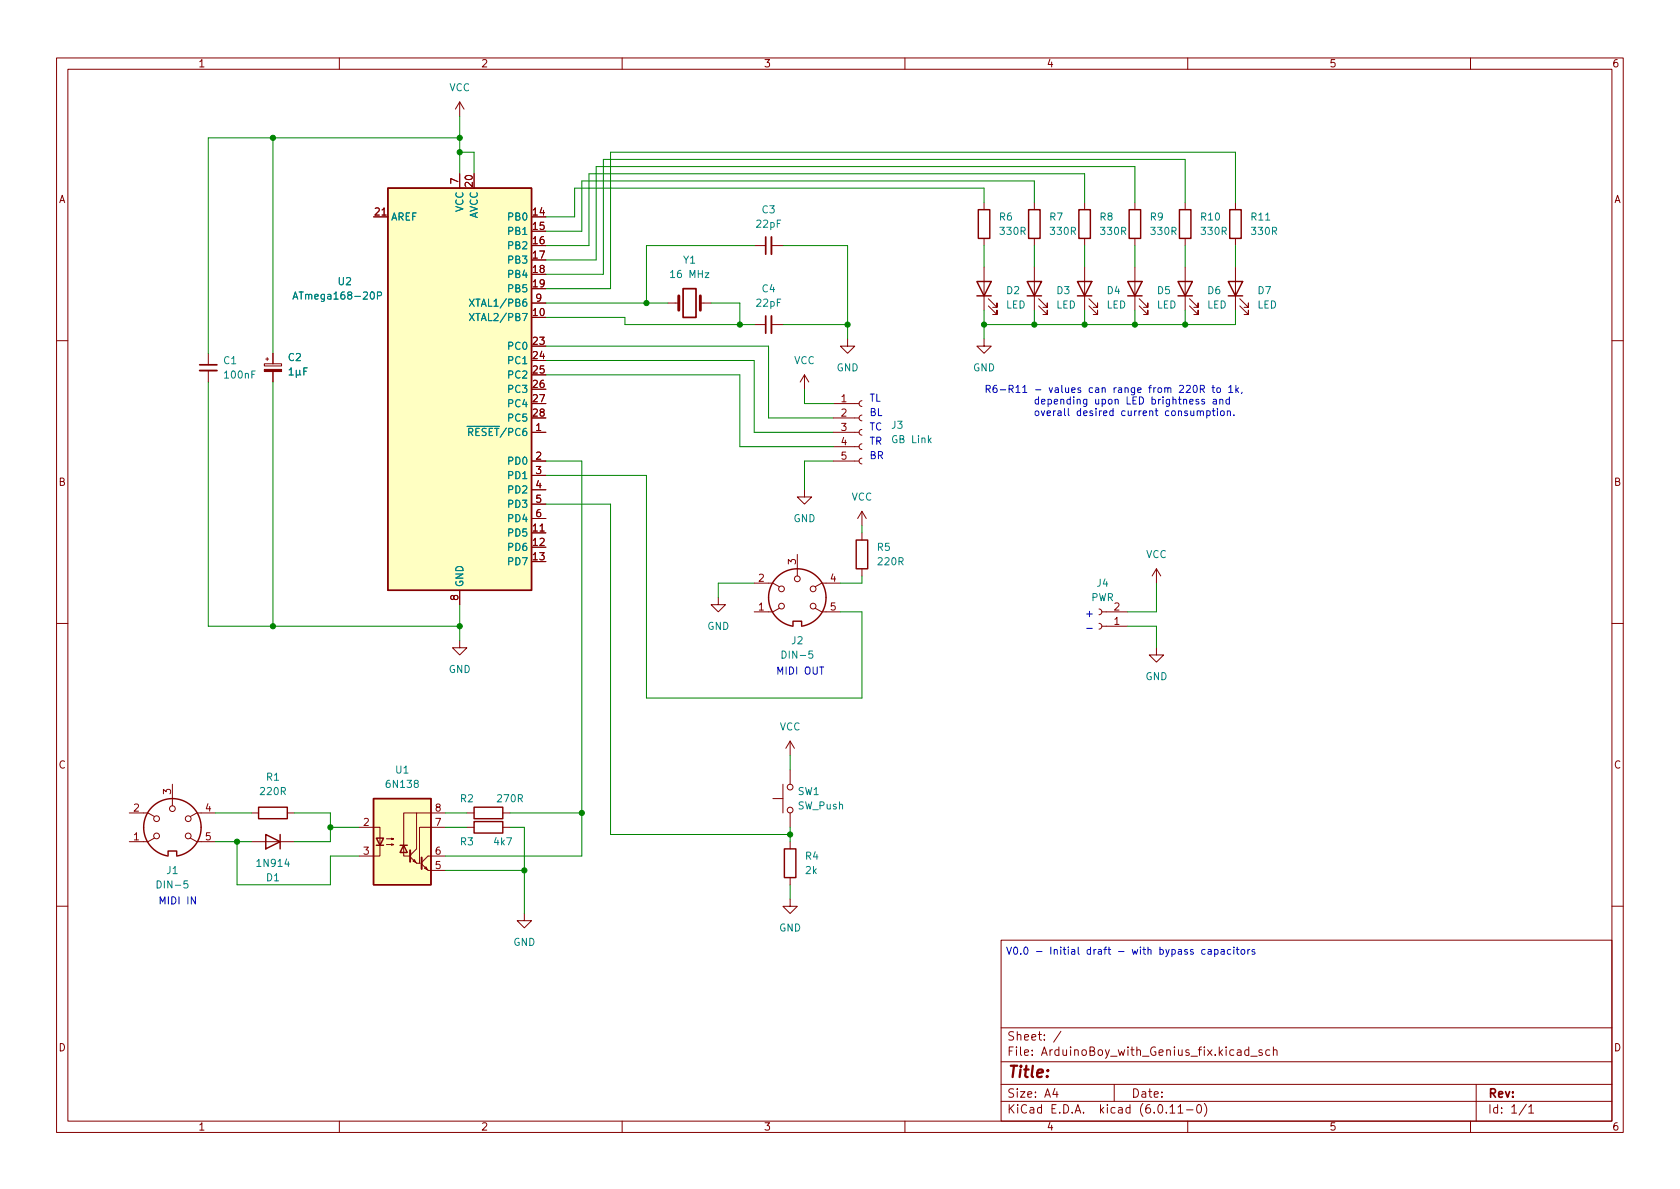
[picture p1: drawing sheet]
<svg xmlns="http://www.w3.org/2000/svg" width="297mm" height="210mm" viewBox="0 0 297 210" stroke-linecap="round" stroke-linejoin="round" font-family="sans-serif">
<g fill="none" stroke="#840000" stroke-width=".18">
<path d="M10 10.2h277v190.1h-277zM12 12.2h273v186.1h-273zM60 10.2v2M81.3 18l-.8 1.3M81.3 18v2.6M81.3 18l.7 1.3M110 10.2v2M160 10.2v2M210 10.2v2M260 10.2v2M66 38.3h2.6M67.6 38h.7"/>
<path d="M81.3 30.7v2.6M83.8 30.7v2.6M94 38.3h2.5M174 35.8v1.3M182.9 35.8v1.3M191.8 35.8v1.3M200.7 35.8v1.3M209.5 35.8v1.3M218.4 35.8v1.3M94 56.1h2.5M94 40.9h2.5M94 43.4h2.5"/>
<path d="M94 46h2.5M94 48.5h2.5M94 51h2.5M94 53.6h2.5M118.1 53.6h1.9M123.8 53.6h1.9M133.3 57.4h2.1M133.3 43.4h2.1M136.4 57.4h2M136.4 43.4h2M149.9 59.9v1.3h1.2l-1.2 1.3-1.3-1.3h1.3M174 59.9v1.3h1.3l-1.3 1.3-1.3-1.3h1.3"/>
<path d="M174 42.2v1.2M174 47.2v7.7M174.8 54.1l1.5 1.5v-.7v.7h-.8M174.8 52.8l1.5 1.6v-.8v.8h-.8M182.9 42.2v1.2M182.9 47.2v7.7M183.6 54.1l1.6 1.5v-.7v.7h-.8M183.6 52.8l1.6 1.6v-.8v.8h-.8M191.8 42.2v1.2M191.8 47.2v7.7M192.5 54.1l1.6 1.5v-.7v.7h-.8M192.5 52.8l1.6 1.6v-.8v.8h-.8"/>
<path d="M200.7 42.2v1.2M200.7 47.2v7.7M201.4 54.1l1.5 1.5v-.7v.7h-.7M201.4 52.8l1.5 1.6v-.8v.8h-.7M209.5 42.2v1.2M209.5 47.2v7.7M210.3 54.1l1.5 1.5v-.7v.7h-.7M210.3 52.8l1.5 1.6v-.8v.8h-.7M218.4 42.2v1.2M218.4 47.2v7.7M219.2 54.1l1.5 1.5v-.7v.7h-.7M219.2 52.8l1.5 1.6v-.8v.8h-.7"/>
<path d="M10 60.2h2M36.8 62.5v2M36.8 65.5v2.1M46.7 64.3h3.1v.4h-3.1zM47 63.5h.5M47.2 63.2v.5M48.3 62.5v1.8M48.3 65.7v1.9M94 76.4h2.5M94 61.2h2.5M94 63.7h2.5M94 66.3h2.5"/>
<path d="M94 68.8h2.5M94 71.4h2.5M94 73.9h2.5M142.2 66.3l-.7 1.3M142.2 66.3v2.5M142.2 66.3l.8 1.3M147.3 76.4h4.6M147.3 71.4h4.6M147.3 73.9h4.6M147.3 79h4.6M152.4 78.5l-.4 .1-.1 .4 .1 .3 .4 .2M152.4 75.9l-.4 .2-.1 .3 .1 .4 .4 .2"/>
<path d="M152.4 73.4l-.4 .1-.1 .4 .1 .4 .4 .1M152.4 70.9l-.4 .1-.1 .4 .1 .3 .4 .2M285 60.2h2M94 94.2h2.5M94 96.8h2.5M94 99.3h2.5M94 81.5h2.5M94 84.1h2.5M94 86.6h2.5M94 89.1h2.5M94 91.7h2.5M95.5 93.9h.7"/>
<path d="M141 98v3.8M142.2 86.6v1.3h1.3l-1.3 1.2-1.2-1.2h1.2M147.3 81.5h4.6M152.4 81l-.4 .2-.1 .3 .1 .4 .4 .1M152.4 90.4v2.6M152.4 94.2v1.3M152.4 90.4l-.8 1.3M152.4 90.4l.8 1.3M10 110.2h2M81.3 113.3v1.2h1.2l-1.2 1.3-1.3-1.3h1.3M81.3 104.4v2.5M127 105.7v1.2h1.3l-1.3 1.3-1.3-1.3h1.3"/>
<path d="M133.3 103.1h3.4l1.1 .7M137.8 107.6l-1.1 .6h-3.4M144.1 107.6l1.2 .6h3.3M148.6 103.1h-3.3l-1.2 .7M152.4 100.6v1.2M194.3 107.7l.4 .1 .1 .4-.1 .4-.4 .1M194.3 110.2l.4 .2 .1 .3-.1 .4-.4 .1M194.8 108.2h4.6M194.8 110.7h4.6M204.5 114.5v1.3h1.2l-1.2 1.3-1.3-1.3h1.3M204.5 100.6l-.8 1.2M204.5 100.6v2.5"/>
<path d="M204.5 100.6l.7 1.2M285 110.2h2M30.5 138.7v3.8M138.4 138.7v5.1M139.7 131.1v2.5M139.7 136.1v2.6M139.7 131.1l-.8 1.2M139.7 131.1l.8 1.2M22.9 143.8h3.3l1.1 .6M27.3 148.2l-1.1 .6h-3.3M33.7 148.2l1.1 .6h3.3M38.1 143.8h-3.3l-1.1 .6"/>
<path d="M44.4 143.8h1.3M44.4 148.8h7.7M50.8 143.8h1.3M63.5 146.3h3.7v5.1h-3.7M68.3 149.3h1.3l-.4 .2v-.3l.4 .1M68.3 148.3h1.3l-.4 .2v-.3l.4 .1M72.5 151.5l1.2 1.1h.6M73 152.3l.3-.3 .2 .5zM73.7 143.8h-2.3v7.6h1M74.5 152.8l1.2 1.1h3M75.3 153.3l.3 .5-.5-.3zM78.7 143.8h-5v6.3l-1.2 1.2"/>
<path d="M78.7 146.3h-4.5v6.3M78.7 151.4h-3l-1.2 1.1M82.5 146.3h1.3M82.5 143.8h1.3M88.9 146.3h1.3M88.9 143.8h1.3M136.7 141.2h1.7M139.7 159v1.3h1.3l-1.3 1.2-1.3-1.2h1.3M139.7 143.8v2.5M139.7 148.8v1.3M139.7 155.2v1.3M10 160.2h2"/>
<path d="M92.7 161.5v1.3h1.3l-1.3 1.3-1.3-1.3h1.3M177 166.3h108v32h-108zM285 160.2h2M60 198.3v2M110 198.3v2M160 198.3v2M177 194.8h108M177 191.8h108M177 187.8h108M177 181.8h108M182.5 186.5v.1M182.5 185.7v.1"/>
<path d="M184.6 183.8v.1M184.6 183v.1M187.6 182.4l-1.3 1.9M197 191.8v3M210 198.3v2M211.8 195.4l.1-.1a.81 .81 0 0 1 .6 .7 .81 .81 0 0 1-.3 .8h-.1a.81 .81 0 0 1-.6-.6 .81 .81 0 0 1 .3-.8zM212.9 195.1a1.72 1.72 0 0 1 0 2.3M221.1 186.8h1.2M223.1 185.7l-.3-.1-.2 .2v.3l.5 .1v.4h-.5M224.5 185.7l-.4-.1-.3 .3v.4l.1 .3h.6M225.1 185.8l.3-.2 .3 .1 .1 .9M225.1 185.1v1.5"/>
<path d="M260 198.3v2M261 191.8v6.5M270.3 195.8l.4-.5v1.5M270.3 196.8h.9"/>
<circle cx="138.2" cy="107.2" r=".51"/>
<circle cx="138.2" cy="104.1" r=".51"/>
<circle cx="141" cy="102.4" r=".51"/>
<circle cx="143.8" cy="104.1" r=".51"/>
<circle cx="143.8" cy="107.2" r=".51"/>
<circle cx="139.7" cy="139.2" r=".51"/>
<circle cx="27.7" cy="147.8" r=".51"/>
<circle cx="27.7" cy="144.8" r=".51"/>
<circle cx="30.5" cy="143" r=".51"/>
<circle cx="33.3" cy="147.8" r=".51"/>
<circle cx="33.3" cy="144.8" r=".51"/>
<circle cx="139.7" cy="143.3" r=".51"/>
</g>
<g fill="none" stroke="#840000" stroke-width=".25">
<path d="M68.6 33.3h25.4v71.1h-25.4zM173 37.1h2v5.1h-2zM181.9 37.1h2v5.1h-2zM190.8 37.1h2v5.1h-2zM199.6 37.1h2.1v5.1h-2.1zM208.5 37.1h2.1v5.1h-2.1zM217.4 37.1h2.1v5.1h-2.1zM172.7 49.8h2.6l-1.3 2.5zM172.7 52.3h2.6M181.6 49.8h2.5l-1.2 2.5zM181.6 52.3h2.5M190.5 49.8h2.5l-1.2 2.5z"/>
<path d="M190.5 52.3h2.5M199.4 49.8h2.5l-1.2 2.5zM199.4 52.3h2.5M208.3 49.8h2.5l-1.3 2.5zM208.3 52.3h2.5M217.2 49.8h2.5l-1.3 2.5zM217.2 52.3h2.5M151.4 95.5h2v5.1h-2zM140.2 110.7a5.1 5.1 0 0 1-3.5-7.8 5.1 5.1 0 0 1 8.6 0 5.1 5.1 0 0 1-3.6 7.8M140.2 110.6v-.8h1.5v.8M29.7 151.4a5.1 5.1 0 0 1-3.5-7.8 5.1 5.1 0 0 1 8.6 0 5.1 5.1 0 0 1-3.6 7.8M29.7 151.3v-.8h1.5v.8"/>
<path d="M45.7 142.7h5.1v2.1h-5.1zM47 147.6l2.5 1.2-2.5 1.3zM49.5 147.6v2.5M66 141.2h10.2v15.3h-10.2zM66.5 148.2h1.3l-.6 1.3zM66.5 149.5h1.3M70.7 149.5h1.3M71.4 149.5l.6 1.2h-1.3zM83.8 142.7h5.1v2.1h-5.1zM83.8 145.3h5.1v2h-5.1zM138.7 150.1h2v5.1h-2z"/>
</g>
<path d="M136.4 41.9v3.1M136.4 55.9v3M35.3 65.5h3.1" fill="none" stroke="#840000" stroke-width=".33"/>
<path d="M120.8 51h2.3v5.1h-2.3zM135.4 41.9v3.1M135.4 55.9v3M35.3 64.5h3.1" fill="none" stroke="#840000" stroke-width=".3"/>
<g fill="#ffffc2" stroke="#ffffc2" stroke-width=".18">
<path d="M68.6 33.3h25.4v71.1h-25.4z"/>
<path d="M66 141.2h10.2v15.3h-10.2z"/>
</g>
<g fill="none" stroke="#008484" stroke-width=".18">
<path d="M223.8 38.9h.7M65.6 51.7l.2-.1a.68 .68 0 0 1 .4 .7 .68 .68 0 0 1-.4 .6l-.2-.1-.1-.4zM66.7 52.3l.6-.1 .2-.2-.1-.3-.7-.1v1.3M92.4 55.4h.8l-.5 1.3M93 52.9l-.3 .1a.85 .85 0 0 0 0 1.2l.4-.2 .1-.4-.3-.2h-.2l-.3 .2M45.1 65.6h-.6v1.3M51.1 65.4l.4-.4v1.3M51.1 66.3h.7M52.4 65.5v1.2M53 66.1l.2 .2M53 65.5l-.1 .8h-.3l-.2-.2M53.7 65.7h.4"/>
<path d="M54.3 65h-.6v1.3M82.6 75.4h5.7M143.7 115.1h-.6l-.1 .6 .2-.1 .4 .1 .1 .1v.5l-.2 .1-.5-.1M73.5 138.5l-.3-.2 .1-.2 .2-.1h.3l.2 .2-.1 .2-.5 .2-.2 .2 .1 .3 .2 .2h.2l.3-.3-.1-.4-.2-.1M33.2 155.8h-.6l-.1 .6 .2-.2 .4 .1 .1 .2v.4l-.2 .1-.5-.1M50.7 151.9l-.3 .9h.8M51 152.4v.8"/>
</g>
<path d="M46.7 65.3h3.1v.4h-3.1z" fill="#840000" stroke="#840000" stroke-width=".18"/>
<path d="M120 52.3v2.6M123.8 52.3v2.6" fill="none" stroke="#840000" stroke-width=".51"/>
<path d="M72.5 150.4v2M74.5 151.6v2.1" fill="none" stroke="#840000" stroke-width=".36"/>
<g fill="none" stroke="#0000c2" stroke-width=".18">
<path d="M179.6 69.4h.8M180.8 68.5l.4-.4v1.3M180.8 69.4h.8M183.1 68.9h.9M183.1 72.7h.3l.3 .2v.4l-.3 .2-.3-.1-.1-.1zM183.6 70.7l-.3-.1-.3 .2 .1 .6h.5M191.1 72.7h-.4l-.2 .2 .1 .5h.5M191.1 72.2v1.3M193.7 70.6l.1 .8 .3 .1 .2-.2M194.3 70.6v.9M198.9 72.7h-.3l-.3 .2 .1 .5h.5M199.3 70.2v1.3h.6"/>
<path d="M206.7 72.7h-.4l-.2 .2 .1 .5h.5M208.5 68.3l.5-.2 .3 .4-.8 .9h.8M214.3 68.6h.5M214.5 68.1v1.1l.3 .2M214.5 70.7h.5l.1 .8M215.1 70.9l-.5 .1-.1 .2 .1 .3 .5-.1M215.3 68.6h.3l.2 .2v.4l-.2 .2-.3-.1-.2-.1zM217.2 68.5l.4-.4v1.3M217.2 69.4h.8M192.1 111.1h1M183.3 168.3h.9M190.6 167.5v1.1l.2 .1"/>
<path d="M205.1 168l.4-.1 .2 .2-.1 .6h-.5M205.1 167.5v1.2M213.1 168l-.4-.1-.2 .2 .1 .6h.5M221.8 168l-.3-.1-.1 .2v.2l.4 .1v.3h-.4"/>
</g>
<g fill="none" stroke="#008400" stroke-width=".18">
<path d="M48.3 24.4v38.1M81.3 26.9h2.5v3.8M81.3 20.6v10.1M81.3 24.4h-44.5v38.1M174 35.8v-2.5h-72.4v5h-5.1M182.9 35.8v-3.8h-80v8.9h-6.4M191.8 35.8v-5.1h-87.7v12.7h-7.6M200.7 35.8v-6.3h-95.3v16.5h-8.9M209.5 35.8v-7.6h-102.8v20.3h-10.2M218.4 35.8v-8.9h-110.5v24.1h-11.4M96.5 53.6h21.6M96.5 56.1h14v1.3h22.8"/>
<path d="M125.7 53.6h5.1v3.8M133.3 43.4h-19v10.2M138.4 57.4h11.5M138.4 43.4h11.5v16.5M174 43.4v3.8M174 54.9v5M182.9 43.4v3.8M182.9 54.9v2.5M191.8 43.4v3.8M191.8 54.9v2.5M200.7 43.4v3.8M200.7 54.9v2.5"/>
<path d="M209.5 43.4v3.8M209.5 54.9v2.5M218.4 54.9v2.5h-44.4M218.4 43.4v3.8M36.8 67.6v43.1h44.5M48.3 67.6v43.1M96.5 63.7h36.8v12.7h14M96.5 61.2h39.4v12.7h11.4M96.5 66.3h34.3v12.7h16.5M142.2 68.8v2.6h5.1M96.5 89.1h11.4v58.5h31.8M96.5 84.1h17.8v39.3h38.1v-15.2h-3.8"/>
<path d="M96.5 81.5h6.4v69.9h-24.2M147.3 81.5h-5.1v5.1M152.4 93v1.2M81.3 106.9v6.4M133.3 103.1h-6.3v2.6M152.4 101.8v1.3h-3.8M199.4 110.7h5.1v3.8M204.5 103.1v5.1h-5.1M139.7 133.6v2.5M38.1 143.8h6.3M38.1 148.8h6.3M41.9 148.8v7.7h16.5v-5.1h5.1"/>
<path d="M52.1 143.8h6.3v5h-6.3M58.4 146.3h5.1M78.7 143.8h3.8M78.7 146.3h3.8M78.7 153.9h14M90.2 143.8h12.7M90.2 146.3h2.5v15.2M139.7 146.3v2.5M139.7 156.5v2.5"/>
</g>
<g fill="#008400" stroke="#008400" stroke-width=".18">
<circle cx="149.9" cy="57.4" r=".46"/>
<circle cx="130.8" cy="57.4" r=".46"/>
<circle cx="114.3" cy="53.6" r=".46"/>
<circle cx="81.3" cy="26.9" r=".46"/>
<circle cx="81.3" cy="24.4" r=".46"/>
<circle cx="48.3" cy="24.4" r=".46"/>
<circle cx="191.8" cy="57.4" r=".46"/>
<circle cx="182.9" cy="57.4" r=".46"/>
<circle cx="209.5" cy="57.4" r=".46"/>
<circle cx="200.7" cy="57.4" r=".46"/>
<circle cx="48.3" cy="110.7" r=".46"/>
<circle cx="41.9" cy="148.8" r=".46"/>
<circle cx="58.4" cy="146.3" r=".46"/>
<circle cx="81.3" cy="110.7" r=".46"/>
<circle cx="92.7" cy="153.9" r=".46"/>
<circle cx="102.9" cy="143.8" r=".46"/>
<circle cx="139.7" cy="147.6" r=".46"/>
<circle cx="174" cy="57.4" r=".46"/>
</g>
<text font-size="2.8" fill="#840000" x="178" y="191.2">Title:</text>
<g font-size="2.1" fill="#840000">
<text x="178" y="184.5">Sheet:</text>
<text x="178" y="187.2">File:</text>
<text x="184.4" y="187.2">ArduinoBoy_with_Genius_fix.kicad_sch</text>
<text x="178" y="197.4">KiCad</text>
<text x="178" y="194.6">Size:</text>
<text x="184.7" y="194.6">A4</text>
<text x="185.7" y="197.4">E.D.A.</text>
<text x="194.6" y="197.4">kicad</text>
<text x="200" y="194.6">Date:</text>
<text x="201.8" y="197.4">(6.0.11-0)</text>
<text x="263" y="194.6">Rev:</text>
<text x="263" y="197.4">Id:</text>
<text x="267.1" y="197.4">1/1</text>
</g>
<g font-size="1.8" fill="#840000">
<text x="35" y="12.3">1</text>
<text x="85" y="12.3">2</text>
<text x="135" y="12.3">3</text>
<text x="185" y="12.3">4</text>
<text x="235" y="12.3">5</text>
<text x="285" y="12.3">6</text>
<text x="81" y="32.7" transform="rotate(-90 81 32.7)">7</text>
<text x="83.6" y="33.3" transform="rotate(-90 83.6 33.3)">20</text>
<text x="10.4" y="36.3">A</text>
<text x="66" y="38.1">21</text>
<text x="94" y="38.1">14</text>
<text x="94" y="40.6">15</text>
<text x="285.4" y="36.3">A</text>
<text x="94" y="43.2">16</text>
<text x="94" y="45.7">17</text>
<text x="94" y="48.3">18</text>
<text x="94" y="50.8">19</text>
<text x="94.6" y="53.3">9</text>
<text x="94" y="55.9">10</text>
<text x="94" y="61">23</text>
<text x="94" y="63.5">24</text>
<text x="94" y="66">25</text>
<text x="94" y="68.6">26</text>
<text x="94" y="71.1">27</text>
<text x="148.5" y="71.1">1</text>
<text x="94" y="73.7">28</text>
<text x="94.6" y="76.2">1</text>
<text x="148.5" y="73.7">2</text>
<text x="148.5" y="76.2">3</text>
<text x="94.6" y="81.3">2</text>
<text x="94.6" y="83.8">3</text>
<text x="148.5" y="78.7">4</text>
<text x="148.5" y="81.3">5</text>
<text x="10.3" y="86.3">B</text>
<text x="94.6" y="86.4">4</text>
<text x="94.6" y="88.9">5</text>
<text x="285.3" y="86.3">B</text>
<text x="94" y="94">11</text>
<text x="94.6" y="91.4">6</text>
<text x="94" y="96.5">12</text>
<text x="94" y="99.1">13</text>
<text x="140.7" y="100" transform="rotate(-90 140.7 100)">3</text>
<text x="81" y="106.3" transform="rotate(-90 81 106.3)">8</text>
<text x="133.9" y="107.9">1</text>
<text x="133.9" y="102.9">2</text>
<text x="146.6" y="102.9">4</text>
<text x="146.6" y="107.9">5</text>
<text x="196.8" y="107.9">2</text>
<text x="196.8" y="110.5">1</text>
<text x="10.3" y="136.3">C</text>
<text x="285.3" y="136.3">C</text>
<text x="23.4" y="143.5">2</text>
<text x="30.2" y="140.6" transform="rotate(-90 30.2 140.6)">3</text>
<text x="36.1" y="143.5">4</text>
<text x="76.8" y="143.5">8</text>
<text x="23.4" y="148.6">1</text>
<text x="36.1" y="148.6">5</text>
<text x="64.1" y="146">2</text>
<text x="76.8" y="146">7</text>
<text x="64.1" y="151.1">3</text>
<text x="76.8" y="153.7">5</text>
<text x="76.8" y="151.1">6</text>
<text x="10.3" y="186.3">D</text>
<text x="285.3" y="186.3">D</text>
<text x="35" y="200.3">1</text>
<text x="85" y="200.3">2</text>
<text x="135" y="200.3">3</text>
<text x="185" y="200.3">4</text>
<text x="235" y="200.3">5</text>
<text x="285" y="200.3">6</text>
</g>
<g font-size="1.8" fill="#008484">
<text x="79.4" y="16.5">VCC</text>
<text x="69.1" y="39.4">AREF</text>
<text x="82.3" y="37.6" transform="rotate(-90 82.3 37.6)">VCC</text>
<text x="84.8" y="38.6" transform="rotate(-90 84.8 38.6)">AVCC</text>
<text x="89.6" y="39.4">PB0</text>
<text x="89.6" y="41.9">PB1</text>
<text x="133.5" y="40.6">22pF</text>
<text x="134.6" y="38.1">C3</text>
<text x="176.5" y="39.4">R6</text>
<text x="176.5" y="41.9">330R</text>
<text x="185.4" y="39.4">R7</text>
<text x="185.4" y="41.9">330R</text>
<text x="194.3" y="39.4">R8</text>
<text x="194.3" y="41.9">330R</text>
<text x="203.2" y="39.4">R9</text>
<text x="203.2" y="41.9">330R</text>
<text x="212.1" y="39.4">R10</text>
<text x="212.1" y="41.9">330R</text>
<text x="221" y="39.4">R11</text>
<text x="221" y="41.9">330R</text>
<text x="89.6" y="44.5">PB2</text>
<text x="89.6" y="47">PB3</text>
<text x="120.7" y="47">Y1</text>
<text x="51.6" y="53.3">ATmega168-20P</text>
<text x="59.6" y="50.8">U2</text>
<text x="89.6" y="49.5">PB4</text>
<text x="89.6" y="52.1">PB5</text>
<text x="118.2" y="49.5">16</text>
<text x="121.8" y="49.5">MHz</text>
<text x="134.6" y="52.1">C4</text>
<text x="177.8" y="52.4">D2</text>
<text x="186.7" y="52.4">D3</text>
<text x="195.6" y="52.4">D4</text>
<text x="204.5" y="52.4">D5</text>
<text x="213.4" y="52.4">D6</text>
<text x="222.3" y="52.4">D7</text>
<text x="82.7" y="57.2">XTAL2/PB7</text>
<text x="82.7" y="54.6">XTAL1/PB6</text>
<text x="133.5" y="54.6">22pF</text>
<text x="177.8" y="54.9">LED</text>
<text x="186.7" y="54.9">LED</text>
<text x="195.6" y="54.9">LED</text>
<text x="204.5" y="54.9">LED</text>
<text x="213.4" y="54.9">LED</text>
<text x="222.3" y="54.9">LED</text>
<text x="39.4" y="64.8">C1</text>
<text x="50.8" y="64.2">C2</text>
<text x="89.6" y="62.2">PC0</text>
<text x="89.6" y="64.8">PC1</text>
<text x="140.3" y="64.8">VCC</text>
<text x="39.4" y="67.3">100nF</text>
<text x="89.6" y="67.3">PC2</text>
<text x="89.6" y="69.9">PC3</text>
<text x="147.8" y="66">GND</text>
<text x="172" y="66">GND</text>
<text x="82.5" y="77.5">~{RESET}/PC6</text>
<text x="89.6" y="72.4">PC4</text>
<text x="89.6" y="74.9">PC5</text>
<text x="157.5" y="76.2">J3</text>
<text x="89.6" y="82.6">PD0</text>
<text x="157.5" y="78.7">GB Link</text>
<text x="89.6" y="85.1">PD1</text>
<text x="89.6" y="87.6">PD2</text>
<text x="150.5" y="88.9">VCC</text>
<text x="89.6" y="95.3">PD5</text>
<text x="89.6" y="90.2">PD3</text>
<text x="89.6" y="92.7">PD4</text>
<text x="140.2" y="92.7">GND</text>
<text x="89.6" y="97.8">PD6</text>
<text x="89.6" y="100.3">PD7</text>
<text x="154.9" y="97.8">R5</text>
<text x="154.9" y="100.3">220R</text>
<text x="202.6" y="99.1">VCC</text>
<text x="82.3" y="103.9" transform="rotate(-90 82.3 103.9)">GND</text>
<text x="192.9" y="106.7">PWR</text>
<text x="193.8" y="104.1">J4</text>
<text x="125" y="111.8">GND</text>
<text x="79.3" y="119.4">GND</text>
<text x="137.9" y="116.8">DIN-5</text>
<text x="139.8" y="114.3">J2</text>
<text x="202.5" y="120.7">GND</text>
<text x="137.8" y="129.5">VCC</text>
<text x="69.8" y="137.2">U1</text>
<text x="45.7" y="141">220R</text>
<text x="46.9" y="138.4">R1</text>
<text x="68" y="139.7">6N138</text>
<text x="81.2" y="142.2">R2</text>
<text x="87.6" y="142.2">270R</text>
<text x="141" y="141">SW1</text>
<text x="141" y="143.5">SW_Push</text>
<text x="81.2" y="149.9">R3</text>
<text x="87.1" y="149.9">4k7</text>
<text x="29.3" y="154.9">J1</text>
<text x="45.1" y="153.7">1N914</text>
<text x="142.2" y="152.4">R4</text>
<text x="142.2" y="154.9">2k</text>
<text x="27.4" y="157.5">DIN-5</text>
<text x="46.9" y="156.2">D1</text>
<text x="90.7" y="167.6">GND</text>
<text x="137.7" y="165.1">GND</text>
</g>
<g font-size="1.8" fill="#0000c2">
<text x="153.7" y="71">TL</text>
<text x="174" y="69.5">R6-R11</text>
<text x="184.1" y="71.5">depending</text>
<text x="185.5" y="69.5">values</text>
<text x="192.7" y="69.5">can</text>
<text x="194.9" y="71.5">upon</text>
<text x="197.2" y="69.5">range</text>
<text x="200.6" y="71.5">LED brightness</text>
<text x="203.7" y="69.5">from</text>
<text x="209.1" y="69.5">220R</text>
<text x="216.1" y="71.5">and</text>
<text x="218.1" y="69.5">1k,</text>
<text x="153.7" y="76.1">TC</text>
<text x="153.7" y="73.6">BL</text>
<text x="184.1" y="73.6">overall</text>
<text x="191.7" y="73.6">desired</text>
<text x="199.7" y="73.6">current</text>
<text x="207.6" y="73.6">consumption.</text>
<text x="153.7" y="78.6">TR</text>
<text x="153.7" y="81.2">BR</text>
<text x="191.8" y="109.1">+</text>
<text x="137.2" y="119.3">MIDI</text>
<text x="142.2" y="119.3">OUT</text>
<text x="27.9" y="159.9">MIDI</text>
<text x="33" y="159.9">IN</text>
<text x="177.8" y="168.8">V0.0</text>
<text x="185.7" y="168.8">Initial</text>
<text x="192.3" y="168.8">draft</text>
<text x="198" y="168.8">-</text>
<text x="200.7" y="168.8">with</text>
<text x="205.6" y="168.8">bypass</text>
<text x="213.2" y="168.8">capacitors</text>
</g>
</svg>
